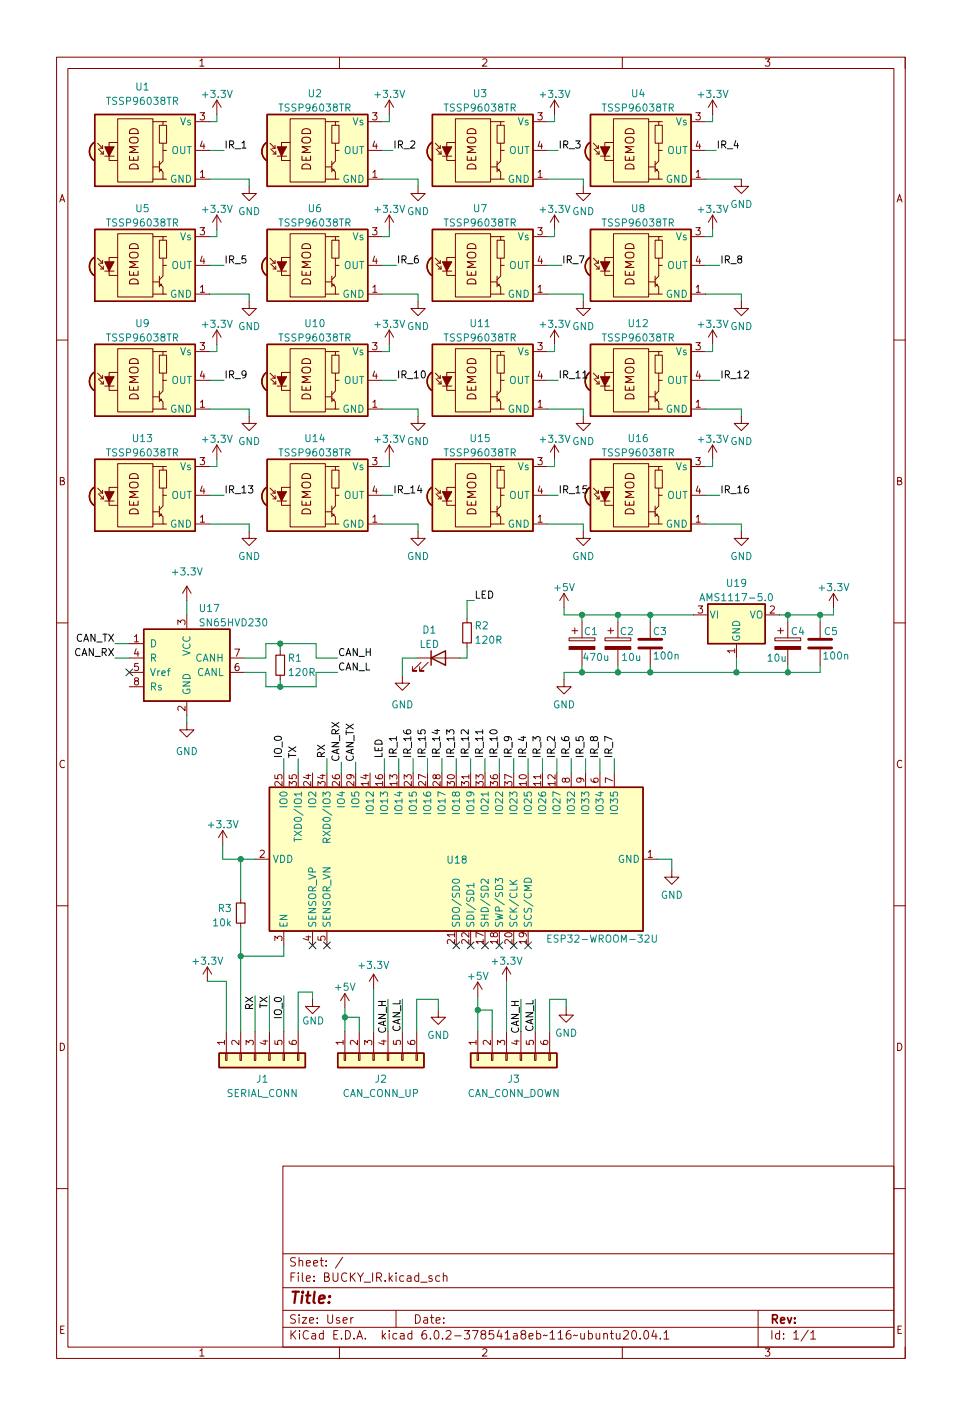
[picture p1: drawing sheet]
<svg xmlns="http://www.w3.org/2000/svg" width="170mm" height="250mm" viewBox="0 0 170 250" stroke-linecap="round" stroke-linejoin="round" font-family="sans-serif">
<g fill="none" stroke="#840000" stroke-width=".18">
<path d="M10 10.1h150v230h-150zM12 12.1h146v226h-146zM38.3 17.7v2.5M38.3 17.7l-.7 1.3M38.3 17.7l.8 1.3M60 10.1v2M68.8 17.7v2.5M68.8 17.7l-.8 1.3M68.8 17.7l.8 1.3M98 17.7l-.7 1.3M98 17.7v2.5M98 17.7l.8 1.3"/>
<path d="M110 10.1v2M126 17.7l-.8 1.3M126 17.7v2.5M126 17.7l.7 1.3M160 10.1v2M17.2 25.3l.9 .9M17.4 26.3l.9 .9M17.6 26.2h.5M17.8 27.2h.5M18.1 25.7v.5M18.3 26.7v.5M18.5 27.6h1.7"/>
<path d="M20.8 21h6.2v11.2h-6.2zM20.8 25.2h-1.5v3.2h1.5M27 31.7h1.8M27 21.5h1.8M27 29.5h1.2M28.2 22.1h1.2v3.2h-1.2zM28.2 29.8l.6 .6v1.3h.6M28.2 28.5v1.9M28.6 29.9v.2h-.3M28.8 25.3v1.3M29.4 21.5h-.6v.6M29.4 26.6h-.6v1.9l-.6 .6"/>
<path d="M34.5 31.7h2.6M34.5 21.5h2.6M34.5 26.6h2.6M38.3 38v2.6M38.3 38l-.7 1.3M38.3 38l.8 1.3M44 32.9v1.3h1.3l-1.3 1.3-1.2-1.3h1.2M47.7 25.3l.9 .9M47.9 26.3l.8 .9M48.1 26.2h.5M48.2 27.2h.5M48.6 25.7v.5"/>
<path d="M48.7 26.7v.5M49 27.6h1.6M51.3 21h6.2v11.2h-6.2zM51.3 25.2h-1.5v3.2h1.5M57.5 31.7h1.8M57.5 21.5h1.8M57.5 29.5h1.1M58.6 22.1h1.3v3.2h-1.3zM58.6 29.8l.7 .6v1.3h.6M58.6 28.5v1.9M59 29.9v.2h-.2M59.3 25.3v1.3"/>
<path d="M59.9 21.5h-.6v.6M59.9 26.6h-.6v1.9l-.7 .6M65 31.7h2.5M65 21.5h2.5M65 26.6h2.5M68.8 38v2.6M68.8 38l-.8 1.3M68.8 38l.8 1.3M73.9 32.9v1.3h1.3l-1.3 1.3-1.3-1.3h1.3M76.9 25.3l.9 .9M77.1 26.3l.9 .9M77.3 26.2h.5"/>
<path d="M77.4 27.2h.6M77.8 25.7v.5M78 26.7v.5M78.2 27.6h1.7M80.5 21h6.2v11.2h-6.2zM80.5 25.2h-1.5v3.2h1.5M86.7 31.7h1.8M86.7 21.5h1.8M86.7 29.5h1.2M87.9 22.1h1.2v3.2h-1.2zM87.9 29.8l.6 .6v1.3h.6M87.9 28.5v1.9"/>
<path d="M88.2 29.9v.2h-.2M88.5 25.3v1.3M89.1 21.5h-.6v.6M89.1 26.6h-.6v1.9l-.6 .6M94.2 31.7h2.5M94.2 21.5h2.5M94.2 26.6h2.5M98 38v2.6M98 38l-.7 1.3M98 38l.8 1.3M103.1 32.9v1.3h1.3l-1.3 1.3-1.3-1.3h1.3M104.9 25.3l.9 .9"/>
<path d="M105 26.3l.9 .9M105.3 26.2h.5M105.4 27.2h.5M105.8 25.7v.5M105.9 26.7v.5M106.1 27.6h1.7M108.4 21h6.3v11.2h-6.3zM108.4 25.2h-1.5v3.2h1.5M114.7 31.7h1.7M114.7 21.5h1.7M114.7 29.5h1.1M115.8 22.1h1.3v3.2h-1.3z"/>
<path d="M115.8 29.8l.6 .6v1.3h.7M115.8 28.5v1.9M116.2 29.9v.2h-.3M116.4 25.3v1.3M117.1 21.5h-.7v.6M117.1 26.6h-.7v1.9l-.6 .6M122.1 31.7h2.6M122.1 21.5h2.6M122.1 26.6h2.6M126 38v2.6M126 38l-.8 1.3M126 38l.7 1.3"/>
<path d="M131 31.7v1.2h1.3l-1.3 1.3-1.2-1.3h1.2M17.2 45.6l.9 .9M17.4 46.7l.9 .8M17.6 46.5h.5M17.8 47.5h.5M18.1 46v.5M18.3 47v.5M18.5 47.9h1.7M20.8 41.3h6.2v11.2h-6.2zM20.8 45.5h-1.5v3.2h1.5M27 52h1.8M27 41.8h1.8"/>
<path d="M27 49.8h1.2M28.2 42.5h1.2v3.1h-1.2zM28.2 50.1l.6 .6v1.3h.6M28.2 48.8v1.9M28.6 50.2v.3h-.3M28.8 45.6v1.3M29.4 41.8h-.6v.7M29.4 46.9h-.6v1.9l-.6 .6M34.5 52h2.6M34.5 41.8h2.6M34.5 46.9h2.6M38.3 58.3l-.7 1.3"/>
<path d="M38.3 58.3v2.6M38.3 58.3l.8 1.3M44 53.3v1.2h1.3l-1.3 1.3-1.2-1.3h1.2M47.7 45.6l.9 .9M47.9 46.7l.8 .8M48.1 46.5h.5M48.2 47.5h.5M48.6 46v.5M48.7 47v.5M49 47.9h1.6M51.3 41.3h6.2v11.2h-6.2zM51.3 45.5h-1.5v3.2h1.5"/>
<path d="M57.5 52h1.8M57.5 41.8h1.8M57.5 49.8h1.1M58.6 42.5h1.3v3.1h-1.3zM58.6 50.1l.7 .6v1.3h.6M58.6 48.8v1.9M59 50.2v.3h-.2M59.3 45.6v1.3M59.9 41.8h-.6v.7M59.9 46.9h-.6v1.9l-.7 .6M65 52h2.5M65 41.8h2.5"/>
<path d="M65 46.9h2.5M68.8 58.3v2.6M68.8 58.3l-.8 1.3M68.8 58.3l.8 1.3M73.9 53.3v1.2h1.3l-1.3 1.3-1.3-1.3h1.3M76.9 45.6l.9 .9M77.1 46.7l.9 .8M77.3 46.5h.5M77.4 47.5h.6M77.8 46v.5M78 47v.5M78.2 47.9h1.7"/>
<path d="M80.5 41.3h6.2v11.2h-6.2zM80.5 45.5h-1.5v3.2h1.5M86.7 52h1.8M86.7 41.8h1.8M86.7 49.8h1.2M87.9 42.5h1.2v3.1h-1.2zM87.9 50.1l.6 .6v1.3h.6M87.9 48.8v1.9M88.2 50.2v.3h-.2M88.5 45.6v1.3M89.1 41.8h-.6v.7M89.1 46.9h-.6v1.9l-.6 .6"/>
<path d="M94.2 52h2.5M94.2 41.8h2.5M94.2 46.9h2.5M98 58.3v2.6M98 58.3l-.7 1.3M98 58.3l.8 1.3M103.1 53.3v1.2h1.3l-1.3 1.3-1.3-1.3h1.3M104.9 45.6l.9 .9M105 46.7l.9 .8M105.3 46.5h.5M105.4 47.5h.5M105.8 46v.5"/>
<path d="M105.9 47v.5M106.1 47.9h1.7M108.4 41.3h6.3v11.2h-6.3zM108.4 45.5h-1.5v3.2h1.5M114.7 52h1.7M114.7 41.8h1.7M114.7 49.8h1.1M115.8 42.5h1.3v3.1h-1.3zM115.8 50.1l.6 .6v1.3h.7M115.8 48.8v1.9M116.2 50.2v.3h-.3M116.4 45.6v1.3"/>
<path d="M117.1 41.8h-.7v.7M117.1 46.9h-.7v1.9l-.6 .6M122.1 52h2.6M122.1 41.8h2.6M122.1 46.9h2.6M126 58.3v2.6M126 58.3l-.8 1.3M126 58.3l.7 1.3M131 53.3v1.2h1.3l-1.3 1.3-1.2-1.3h1.2M10 60.1h2M17.2 66l.9 .8M17.4 67l.9 .9"/>
<path d="M17.6 66.8h.5M17.8 67.9h.5M18.1 66.3v.5M18.3 67.4v.5M18.5 68.2h1.7M20.8 61.6h6.2v11.2h-6.2zM20.8 65.8h-1.5v3.2h1.5M27 72.3h1.8M27 62.1h1.8M27 70.1h1.2M28.2 62.8h1.2v3.2h-1.2zM28.2 70.4l.6 .6v1.3h.6"/>
<path d="M28.2 69.1v1.9M28.6 70.5v.3h-.3M28.8 66v1.2M29.4 62.1h-.6v.7M29.4 67.2h-.6v1.9l-.6 .7M34.5 72.3h2.6M34.5 62.1h2.6M34.5 67.2h2.6M38.3 78.7v2.5M38.3 78.7l-.7 1.2M38.3 78.7l.8 1.2M44 73.6v1.2h1.3l-1.3 1.3-1.2-1.3h1.2"/>
<path d="M47.7 66l.9 .8M47.9 67l.8 .9M48.1 66.8h.5M48.2 67.9h.5M48.6 66.3v.5M48.7 67.4v.5M49 68.2h1.6M51.3 61.6h6.2v11.2h-6.2zM51.3 65.8h-1.5v3.2h1.5M57.5 72.3h1.8M57.5 62.1h1.8M57.5 70.1h1.1"/>
<path d="M58.6 62.8h1.3v3.2h-1.3zM58.6 70.4l.7 .6v1.3h.6M58.6 69.1v1.9M59 70.5v.3h-.2M59.3 66v1.2M59.9 62.1h-.6v.7M59.9 67.2h-.6v1.9l-.7 .7M65 72.3h2.5M65 62.1h2.5M65 67.2h2.5M68.8 78.7l-.8 1.2M68.8 78.7v2.5"/>
<path d="M68.8 78.7l.8 1.2M73.9 73.6v1.2h1.3l-1.3 1.3-1.3-1.3h1.3M76.9 66l.9 .8M77.1 67l.9 .9M77.3 66.8h.5M77.4 67.9h.6M77.8 66.3v.5M78 67.4v.5M78.2 68.2h1.7M80.5 61.6h6.2v11.2h-6.2zM80.5 65.8h-1.5v3.2h1.5M86.7 72.3h1.8"/>
<path d="M86.7 62.1h1.8M86.7 70.1h1.2M87.9 62.8h1.2v3.2h-1.2zM87.9 70.4l.6 .6v1.3h.6M87.9 69.1v1.9M88.2 70.5v.3h-.2M88.5 66v1.2M89.1 62.1h-.6v.7M89.1 67.2h-.6v1.9l-.6 .7M94.2 72.3h2.5M94.2 62.1h2.5M94.2 67.2h2.5"/>
<path d="M98 78.7v2.5M98 78.7l-.7 1.2M98 78.7l.8 1.2M103.1 73.6v1.2h1.3l-1.3 1.3-1.3-1.3h1.3M104.9 66l.9 .8M105 67l.9 .9M105.3 66.8h.5M105.4 67.9h.5M105.8 66.3v.5M105.9 67.4v.5M106.1 68.2h1.7M108.4 61.6h6.3v11.2h-6.3z"/>
<path d="M108.4 65.8h-1.5v3.2h1.5M114.7 72.3h1.7M114.7 62.1h1.7M114.7 70.1h1.1M115.8 62.8h1.3v3.2h-1.3zM115.8 70.4l.6 .6v1.3h.7M115.8 69.1v1.9M116.2 70.5v.3h-.3M116.4 66v1.2M117.1 62.1h-.7v.7M117.1 67.2h-.7v1.9l-.6 .7M122.1 72.3h2.6"/>
<path d="M122.1 62.1h2.6M122.1 67.2h2.6M126 78.7v2.5M126 78.7l-.8 1.2M126 78.7l.7 1.2M131 73.6v1.2h1.3l-1.3 1.3-1.2-1.3h1.2M158 60.1h2M17.2 86.3l.9 .9M17.4 87.3l.9 .9M17.6 87.2h.5M17.8 88.2h.5M18.1 86.7v.5"/>
<path d="M18.3 87.7v.5M18.5 88.6h1.7M20.8 82h6.2v11.1h-6.2zM20.8 86.1h-1.5v3.2h1.5M27 92.6h1.8M27 82.5h1.8M27 90.5h1.2M28.2 83.1h1.2v3.2h-1.2zM28.2 90.7l.6 .7v1.2h.6M28.2 89.5v1.9M28.6 90.8v.3h-.3M28.8 86.3v1.2"/>
<path d="M29.4 82.5h-.6v.6M29.4 87.5h-.6v2l-.6 .6M34.5 92.6h2.6M34.5 82.5h2.6M34.5 87.5h2.6M44 93.9v1.3h1.3l-1.3 1.2-1.2-1.2h1.2M47.7 86.3l.9 .9M47.9 87.3l.8 .9M48.1 87.2h.5M48.2 88.2h.5M48.6 86.7v.5M48.7 87.7v.5"/>
<path d="M49 88.6h1.6M51.3 82h6.2v11.1h-6.2zM51.3 86.1h-1.5v3.2h1.5M57.5 92.6h1.8M57.5 82.5h1.8M57.5 90.5h1.1M58.6 83.1h1.3v3.2h-1.3zM58.6 90.7l.7 .7v1.2h.6M58.6 89.5v1.9M59 90.8v.3h-.2M59.3 86.3v1.2M59.9 82.5h-.6v.6"/>
<path d="M59.9 87.5h-.6v2l-.7 .6M65 92.6h2.5M65 82.5h2.5M65 87.5h2.5M73.9 93.9v1.3h1.3l-1.3 1.2-1.3-1.2h1.3M76.9 86.3l.9 .9M77.1 87.3l.9 .9M77.3 87.2h.5M77.4 88.2h.6M77.8 86.7v.5M78 87.7v.5M78.2 88.6h1.7"/>
<path d="M80.5 82h6.2v11.1h-6.2zM80.5 86.1h-1.5v3.2h1.5M86.7 92.6h1.8M86.7 82.5h1.8M86.7 90.5h1.2M87.9 83.1h1.2v3.2h-1.2zM87.9 90.7l.6 .7v1.2h.6M87.9 89.5v1.9M88.2 90.8v.3h-.2M88.5 86.3v1.2M89.1 82.5h-.6v.6M89.1 87.5h-.6v2l-.6 .6"/>
<path d="M94.2 92.6h2.5M94.2 82.5h2.5M94.2 87.5h2.5M103.1 93.9v1.3h1.3l-1.3 1.2-1.3-1.2h1.3M104.9 86.3l.9 .9M105 87.3l.9 .9M105.3 87.2h.5M105.4 88.2h.5M105.8 86.7v.5M105.9 87.7v.5M106.1 88.6h1.7M108.4 82h6.3v11.1h-6.3z"/>
<path d="M108.4 86.1h-1.5v3.2h1.5M114.7 92.6h1.7M114.7 82.5h1.7M114.7 90.5h1.1M115.8 83.1h1.3v3.2h-1.3zM115.8 90.7l.6 .7v1.2h.7M115.8 89.5v1.9M116.2 90.8v.3h-.3M116.4 86.3v1.2M117.1 82.5h-.7v.6M117.1 87.5h-.7v2l-.6 .6M122.1 92.6h2.6"/>
<path d="M122.1 82.5h2.6M122.1 87.5h2.6M131 93.9v1.3h1.3l-1.3 1.2-1.2-1.2h1.2M10 110.1h2M22.9 116.3h2.5M22.9 113.8h2.5M22.9 118.9h2.5M33 103.6l-.7 1.3M33 103.6v2.6M33 108.7v2.5M33 103.6l.8 1.3M40.6 116.3h2.6"/>
<path d="M40.6 118.9h2.6M49.5 115v.8M49.5 119.4v.7M71.1 119.5v1.3h1.3l-1.3 1.2-1.3-1.2h1.3M73.7 116.3h7.6M74.4 117.1l-1.5 1.5h.8h-.8v-.8M75.7 117.1l-1.5 1.5h.7h-.7v-.8M82.5 109.3v.8M82.5 113.6v.8M99.7 104.9l-.8 1.3M99.7 104.9v2.5M99.7 104.9l.8 1.3"/>
<path d="M100.6 112.8h4.6v.5h-4.6zM101.1 111.5h1M101.6 111v1M102.9 110v2.8M102.9 114.8v2.8M106.9 112.8h4.6v.5h-4.6zM107.4 111.5h1.1M107.9 111v1M109.2 110v2.8M109.2 114.8v2.8M114.9 110v2.8M114.9 114.8v2.8"/>
<path d="M122.6 108.7h2.5M130.2 113.8v2.5M135.3 108.7h2.5M137 112.8h4.5v.5h-4.5zM137.5 111.5h1M138 111v1M139.2 110v2.8M139.2 114.8v2.8M145 110v2.8M145 114.8v2.8M147.3 104.9l-.7 1.3M147.3 104.9v2.5"/>
<path d="M147.3 104.9l.8 1.3M158 110.1h2M22.9 121.4h2.5M33 127.7v1.3h1.3l-1.3 1.3-1.3-1.3h1.3M33 123.9v2.6M83.2 136.6v2.6M95.9 136.6v2.6M99.7 120.1v1.3h1.3l-1.3 1.3-1.3-1.3h1.3M101 136.6v2.6M103.5 136.6v2.6M106 136.6v2.6M108.6 136.6v2.6"/>
<path d="M39.4 146.8l-.8 1.3M39.4 146.8v2.5M39.4 146.8l.7 1.3M42.5 158.9v.7M45.1 151.9h2.5M113.7 151.9h2.5M118.7 153.8v1.2h1.3l-1.3 1.3-1.2-1.3h1.2M10 160.1h2M36.7 170.9l-.8 1.3M36.7 170.9v2.6M36.7 170.9l.7 1.3M42.5 163.2v.7"/>
<path d="M50.2 164.6v2.5M55.2 176.6v1.3h1.3l-1.3 1.3-1.2-1.3h1.2M55.2 164.6v2.5M57.8 164.6v2.5M61 175.6v2.6M61 175.6l-.8 1.3M61 175.6l.7 1.3M66 172.2v2.5M66 172.2l-.7 1.3M66 172.2l.8 1.3M77.5 178.5v1.3h1.2l-1.2 1.3-1.3-1.3h1.3M80.6 164.6v2.5"/>
<path d="M84.5 173.6l-.8 1.3M84.5 173.6v2.5M84.5 173.6l.7 1.3M89.5 170.9v2.6M89.5 170.9l-.7 1.3M89.5 170.9l.8 1.3M100.1 178.2v1.2h1.2l-1.2 1.3-1.3-1.3h1.3M158 160.1h2M39.9 186.2h.2v1.2h-.2zM40 182.4v3.8M42.4 186.2h.3v1.2h-.3zM42.5 182.4v3.8"/>
<path d="M45 186.2h.2v1.2h-.2zM45.1 182.4v3.8M47.5 186.2h.3v1.2h-.3zM47.6 182.4v3.8M50 186.2h.3v1.2h-.3zM50.2 182.4v3.8M52.6 186.2h.2v1.2h-.2zM52.7 182.4v3.8M60.8 186.2h.3v1.2h-.3zM61 182.4v3.8M63.4 186.2h.2v1.2h-.2zM63.5 182.4v3.8"/>
<path d="M65.9 186.2h.3v1.2h-.3zM66 182.4v3.8M68.5 186.2h.2v1.2h-.2zM68.6 182.4v3.8M71 186.2h.2v1.2h-.2zM71.1 182.4v3.8M73.5 186.2h.3v1.2h-.3zM73.7 182.4v3.8M84.3 186.2h.3v1.2h-.3zM84.5 182.4v3.8M86.9 186.2h.2v1.2h-.2zM87 182.4v3.8"/>
<path d="M89.4 186.2h.3v1.2h-.3zM89.5 182.4v3.8M91.9 186.2h.3v1.2h-.3zM92.1 182.4v3.8M94.5 186.2h.2v1.2h-.2zM94.6 182.4v3.8M97 186.2h.3v1.2h-.3zM97.2 182.4v3.8M10 210.1h2M50 206.1h108v32h-108zM158 210.1h2M50 234.6h108"/>
<path d="M50 231.6h108M50 227.6h108M50 221.6h108M60 238.1v2M60.6 222.2l-1.3 2M62 232.9v1M62.4 232.9l-.3 .1-.1 .2M70 231.6v3M77.7 225.6l-.4-.1-.3 .3v.4l.1 .2h.6M78.4 225.6l.2-.1 .3 .1 .1 .9M78.4 225v1.5M106.7 235.8l.2-.1 .4 .1 .1 .9"/>
<path d="M106.7 235.7v1M107.9 235.7h.5M108.1 235.2v1.3l.3 .2M108.9 235.7l.1 .9 .4 .1 .2-.1M109.6 235.7v1M110 238.1v2M110.2 235.3l.6-.1 .2 .1 .1 .3-1 1.1h1M111.8 235.3l.2-.1a.81 .81 0 0 1 .6 .6 .81 .81 0 0 1-.3 .8l-.2 .1a.81 .81 0 0 1-.3-1.4zM113.1 236.6v.1M114 235.3l.1-.1a.81 .81 0 0 1 .6 .6 .81 .81 0 0 1-.3 .8l-.1 .1a.81 .81 0 0 1-.6-.6 .81 .81 0 0 1 .3-.8zM115.6 235.1l-.4 1.1h.9M115.9 235.7v1"/>
<path d="M116.7 236.6v.1M117.4 235.6l.4-.4v1.5M117.4 236.7h.8M134 231.6v6.5M142.9 235.1l-1.3 2M143.3 235.6l.4-.4v1.5M143.3 236.7h.8M160 238.1v2"/>
</g>
<g fill="#ffffc2" stroke="#ffffc2" stroke-width=".18">
<path d="M83.2 186.2h15.2v2.5h-15.2z"/>
<path d="M16.4 66.1l.2-.3 1.2 1.6-1.2 1.6a1.97 1.97 0 0 1-.2-2.9z"/>
<path d="M16.7 60.9h17.8v12.7h-17.8z"/>
<path d="M59.7 186.2h15.2v2.5h-15.2z"/>
<path d="M16.4 25.4l.2-.2 1.2 1.6-1.2 1.6a1.97 1.97 0 0 1-.2-3z"/>
<path d="M16.7 20.2h17.8v12.7h-17.8z"/>
<path d="M46.8 66.1l.3-.3 1.2 1.6-1.2 1.6a1.97 1.97 0 0 1-.3-2.9z"/>
<path d="M47.2 60.9h17.8v12.7h-17.8z"/>
<path d="M46.8 45.7l.3-.2 1.2 1.6-1.2 1.6a1.97 1.97 0 0 1-.3-3z"/>
<path d="M47.2 40.6h17.8v12.7h-17.8z"/>
<path d="M46.8 25.4l.3-.2 1.2 1.6-1.2 1.6a1.97 1.97 0 0 1-.3-3z"/>
<path d="M47.2 20.2h17.8v12.7h-17.8z"/>
<path d="M46.8 86.4l.3-.3 1.2 1.6-1.2 1.6a1.97 1.97 0 0 1-.3-2.9z"/>
<path d="M47.2 81.2h17.8v12.7h-17.8z"/>
<path d="M104 45.7l.2-.2 1.2 1.6-1.2 1.6a1.97 1.97 0 0 1-.2-3z"/>
<path d="M104.4 40.6h17.7v12.7h-17.7z"/>
<path d="M104 66.1l.2-.3 1.2 1.6-1.2 1.6a1.97 1.97 0 0 1-.2-2.9z"/>
<path d="M104.4 60.9h17.7v12.7h-17.7z"/>
<path d="M104 86.4l.2-.3 1.2 1.6-1.2 1.6a1.97 1.97 0 0 1-.2-2.9z"/>
<path d="M104.4 81.2h17.7v12.7h-17.7z"/>
<path d="M76 86.4l.3-.3 1.2 1.6-1.2 1.6a1.97 1.97 0 0 1-.3-2.9z"/>
<path d="M76.4 81.2h17.8v12.7h-17.8z"/>
<path d="M104 25.4l.2-.2 1.2 1.6-1.2 1.6a1.97 1.97 0 0 1-.2-3z"/>
<path d="M104.4 20.2h17.7v12.7h-17.7z"/>
<path d="M16.4 86.4l.2-.3 1.2 1.6-1.2 1.6a1.97 1.97 0 0 1-.2-2.9z"/>
<path d="M16.7 81.2h17.8v12.7h-17.8z"/>
<path d="M125.1 106.8h10.2v7h-10.2z"/>
<path d="M16.4 45.7l.2-.2 1.2 1.6-1.2 1.6a1.97 1.97 0 0 1-.2-3z"/>
<path d="M16.7 40.6h17.8v12.7h-17.8z"/>
<path d="M76 25.4l.3-.2 1.2 1.6-1.2 1.6a1.97 1.97 0 0 1-.3-3z"/>
<path d="M76.4 20.2h17.8v12.7h-17.8z"/>
<path d="M47.6 139.2h66.1v25.4h-66.1z"/>
<path d="M76 66.1l.3-.3 1.2 1.6-1.2 1.6a1.97 1.97 0 0 1-.3-2.9z"/>
<path d="M76.4 60.9h17.8v12.7h-17.8z"/>
<path d="M76 45.7l.3-.2 1.2 1.6-1.2 1.6a1.97 1.97 0 0 1-.3-3z"/>
<path d="M76.4 40.6h17.8v12.7h-17.8z"/>
<path d="M25.4 111.2h15.2v12.7h-15.2z"/>
<path d="M38.7 186.2h15.3v2.5h-15.3z"/>
</g>
<g fill="none" stroke="#840000" stroke-width=".25">
<path d="M16.6 25.2a1.97 1.97 0 0 0 0 3.2M16.7 20.2h17.8v12.7h-17.8zM47.1 25.2a1.97 1.97 0 0 0 0 3.2M47.2 20.2h17.8v12.7h-17.8zM76.3 25.2a1.97 1.97 0 0 0 0 3.2M76.4 20.2h17.8v12.7h-17.8zM104.2 25.2a1.97 1.97 0 0 0 0 3.2M104.4 20.2h17.7v12.7h-17.7zM16.6 45.5a1.97 1.97 0 0 0 0 3.2M16.7 40.6h17.8v12.7h-17.8zM47.1 45.5a1.97 1.97 0 0 0 0 3.2M47.2 40.6h17.8v12.7h-17.8z"/>
<path d="M76.3 45.5a1.97 1.97 0 0 0 0 3.2M76.4 40.6h17.8v12.7h-17.8zM104.2 45.5a1.97 1.97 0 0 0 0 3.2M104.4 40.6h17.7v12.7h-17.7zM16.6 65.8a1.97 1.97 0 0 0 0 3.2M16.7 60.9h17.8v12.7h-17.8zM47.1 65.8a1.97 1.97 0 0 0 0 3.2M47.2 60.9h17.8v12.7h-17.8zM76.3 65.8a1.97 1.97 0 0 0 0 3.2M76.4 60.9h17.8v12.7h-17.8zM104.2 65.8a1.97 1.97 0 0 0 0 3.2M104.4 60.9h17.7v12.7h-17.7z"/>
<path d="M16.6 86.1a1.97 1.97 0 0 0 0 3.2M16.7 81.2h17.8v12.7h-17.8zM47.1 86.1a1.97 1.97 0 0 0 0 3.2M47.2 81.2h17.8v12.7h-17.8zM76.3 86.1a1.97 1.97 0 0 0 0 3.2M76.4 81.2h17.8v12.7h-17.8zM104.2 86.1a1.97 1.97 0 0 0 0 3.2M104.4 81.2h17.7v12.7h-17.7zM25.4 111.2h15.2v12.7h-15.2zM76.2 116.3l2.5-1.3v2.6zM76.2 115v2.6M125.1 106.8h10.2v7h-10.2z"/>
<path d="M47.6 139.2h66.1v25.4h-66.1zM38.7 186.2h15.3v2.5h-15.3zM59.7 186.2h15.2v2.5h-15.2zM83.2 186.2h15.2v2.5h-15.2z"/>
</g>
<g fill="#840000" stroke="#840000" stroke-width=".18">
<path d="M18.5 66.6h1.7l-.9 1.6z"/>
<path d="M18.5 26h1.7l-.9 1.6z"/>
<path d="M49 66.6h1.6l-.8 1.6z"/>
<path d="M49 46.3h1.6l-.8 1.6z"/>
<path d="M49 26h1.6l-.8 1.6z"/>
<path d="M49 86.9h1.6l-.8 1.7z"/>
<path d="M106.1 46.3h1.7l-.9 1.6z"/>
<path d="M106.1 66.6h1.7l-.9 1.6z"/>
<path d="M106.1 86.9h1.7l-.9 1.7z"/>
<path d="M78.2 86.9h1.7l-.9 1.7z"/>
<path d="M106.1 26h1.7l-.9 1.6z"/>
<path d="M18.5 86.9h1.7l-.9 1.7z"/>
<path d="M137 114.3h4.5v.5h-4.5z"/>
<path d="M18.5 46.3h1.7l-.9 1.6z"/>
<path d="M78.2 26h1.7l-.9 1.6z"/>
<path d="M106.9 114.3h4.6v.5h-4.6z"/>
<path d="M78.2 66.6h1.7l-.9 1.6z"/>
<path d="M78.2 46.3h1.7l-.9 1.6z"/>
<path d="M100.6 114.3h4.6v.5h-4.6z"/>
</g>
<path d="M48.8 115.8h1.5v3.6h-1.5zM81.8 110.1h1.5v3.5h-1.5zM41.8 159.6h1.5v3.6h-1.5z" fill="none" stroke="#840000" stroke-width=".2"/>
<path d="M112.9 114.5h4.1M112.9 113h4.1M142.9 114.5h4.1M142.9 113h4.1" fill="none" stroke="#840000" stroke-width=".51"/>
<g fill="none" stroke="#008484" stroke-width=".18">
<path d="M123.7 106.2l.4-1.3 .5 1.3M123.8 105.8h.6M135.9 105l.2-.1a.68 .68 0 0 1 .4 .7 .68 .68 0 0 1-.4 .6l-.2-.1-.1-.4zM52 148v.8M52 148.4h1.3M57.8 148.9l-.1-.6-.2-.1h-.3l-.1 .7h1.3M58.4 148.2l-.6 .4M80.1 155.5a.69 .69 0 0 1 1.1 .3 .72 .72 0 0 1-1.3-.1zM83.8 156.5h-1.3l.4 .4M83.8 156.1v.8M86.3 155.4v.8l-.9-.8-.4 .2 .2 .5M87.6 156.1v-.8l.5 .4 .1-.4h.5l.1 .2-.1 .6"/>
<path d="M90.1 155.6l.7 .7M91.4 155.6l-.7 .5M92.7 155.5a.68 .68 0 0 1 .8-.2 .68 .68 0 0 1 .4 .6h-1.3zM96.8 165.9h.5M97.4 165.3h-.6v1.2h.6M115.3 165.3v1l.2 .2h.4l.1-.2v-1"/>
</g>
<path d="M103 66.8h.7M85.3 129v.7" fill="none" stroke="#000" stroke-width=".18"/>
<g fill="none" stroke="#008400" stroke-width=".18">
<path d="M37.1 31.7h6.9v1.2M37.1 26.6h2.5M38.3 20.2v1.3h-1.2M67.5 26.6h1.9M67.5 31.7h6.4v1.2M68.8 20.2v1.3h-1.3M96.7 26.6h2M96.7 31.7h6.4v1.2M98 20.2v1.3h-1.3M124.7 26.6h1.9M124.7 31.7h6.3M126 20.2v1.3h-1.3"/>
<path d="M37.1 52h6.9v1.3M37.1 46.9h2.5M38.3 40.6v1.2h-1.2M67.5 52h6.4v1.3M67.5 46.9h2.6M68.8 40.6v1.2h-1.3M96.7 52h6.4v1.3M96.7 46.9h2.6M98 40.6v1.2h-1.3M124.7 52h6.3v1.3M124.7 46.9h2.5M126 40.6v1.2h-1.3"/>
<path d="M37.1 72.3h6.9v1.3M37.1 67.2h2.5M38.3 60.9v1.2h-1.2M67.5 72.3h6.4v1.3M67.5 67.2h2.6M68.8 60.9v1.2h-1.3M96.7 72.3h6.4v1.3M96.7 67.2h2M98 60.9v1.2h-1.3M124.7 72.3h6.3v1.3M124.7 67.2h2.5M126 60.9v1.2h-1.3"/>
<path d="M37.1 87.5h2.5M37.1 92.6h6.9v1.3M38.3 81.2v1.3h-1.2M67.5 87.5h1.9M67.5 92.6h6.4v1.3M68.8 81.2v1.3h-1.3M96.7 87.5h2M96.7 92.6h6.4v1.3M98 81.2v1.3h-1.3M124.7 87.5h2.5M124.7 92.6h6.3v1.3M126 81.2v1.3h-1.3"/>
<path d="M20.3 113.8h2.6M20.3 116.3h2.6M33 106.2v2.5M43.2 116.3h3.8v-2.5h8.9v2.5h3.8M43.2 118.9h3.8v2.5h8.9v-2.5h3.8M49.5 113.8v1.2M73.7 116.3h-2.6v3.2M82.5 114.4v1.9h-1.2M83.8 106.2h-1.3v3.1M99.7 107.4v1.3h22.9M102.9 108.7v1.3M102.9 117.6v1.3"/>
<path d="M109.2 108.7v1.3M109.2 117.6v1.3M114.9 108.7v1.3M114.9 117.6v1.3M130.2 116.3v2.6M139.2 108.7v1.3M139.2 117.6v1.3M145 117.6v1.3h-45.3v1.2M145 108.7v1.3M147.3 107.4v1.3h-9.5M33 126.5v1.2M49.5 120.1v1.3"/>
<path d="M50.2 134.1v2.5M52.7 134.1v2.5M57.8 134.1v2.5M60.3 134.7v1.9M62.9 134.7v1.9M67.9 134.1v2.5M70.5 134.1v2.5M73 134.1v2.5M75.6 134.1v2.5M78.1 134.1v2.5M80.6 134.1v2.5M83.2 134.1v2.5"/>
<path d="M85.7 134.1v2.5M88.3 134.1v2.5M90.8 134.1v2.5M93.3 134.1v2.5M95.9 134.1v2.5M98.4 134.1v2.5M101 134.1v2.5M103.5 134.1v2.5M106 134.1v2.5M108.6 134.1v2.5M39.4 149.3v2.6h5.7M42.5 151.9v7"/>
<path d="M116.2 151.9h2.5v1.9M36.7 173.5h3.3v8.9M42.5 163.9v18.5M45.1 176v6.4M47.6 176v6.4M50.2 167.1v1.9h-7.7M50.2 176v6.4M55.2 176.6v-1.2h-2.5v7M61 179.8h2.5v2.6M61 178.2v4.2M66 174.7v7.7M68.6 176.6v5.8"/>
<path d="M71.1 176.6v5.8M77.5 178.5v-1.9h-3.8v5.8M84.5 178.5h2.5v3.9M84.5 176.1v6.3M89.5 173.5v8.9M92.1 176.6v5.8M94.6 176.6v5.8M100.1 178.2v-1.6h-2.9v5.8"/>
</g>
<g fill="none" stroke="#000084" stroke-width=".18">
<path d="M22.3 118.2l1.2 1.3M23.5 118.2l-1.2 1.3M54.6 166.5l1.3 1.2M55.9 166.5l-1.3 1.2M57.2 166.5l1.2 1.2M58.4 166.5l-1.2 1.2M80 166.5l1.3 1.2M81.3 166.5l-1.3 1.2M82.6 166.5l1.2 1.2M83.8 166.5l-1.2 1.2M85.1 166.5l1.2 1.2M86.3 166.5l-1.2 1.2"/>
<path d="M87.7 166.5l1.2 1.2M88.9 166.5l-1.2 1.2M90.2 166.5l1.2 1.2M91.4 166.5l-1.2 1.2M92.7 166.5l1.3 1.2M94 166.5l-1.3 1.2"/>
</g>
<g fill="#008400" stroke="#008400" stroke-width=".18">
<circle cx="145" cy="108.7" r=".46"/>
<circle cx="139.2" cy="118.9" r=".46"/>
<circle cx="130.2" cy="118.9" r=".46"/>
<circle cx="139.2" cy="108.7" r=".46"/>
<circle cx="84.5" cy="178.5" r=".46"/>
<circle cx="61" cy="179.8" r=".46"/>
<circle cx="49.5" cy="113.8" r=".46"/>
<circle cx="102.9" cy="108.7" r=".46"/>
<circle cx="102.9" cy="118.9" r=".46"/>
<circle cx="109.2" cy="118.9" r=".46"/>
<circle cx="114.9" cy="118.9" r=".46"/>
<circle cx="109.2" cy="108.7" r=".46"/>
<circle cx="114.9" cy="108.7" r=".46"/>
<circle cx="42.5" cy="169" r=".46"/>
<circle cx="42.5" cy="151.9" r=".46"/>
<circle cx="49.5" cy="121.4" r=".46"/>
</g>
<text font-size="2.8" fill="#840000" x="51" y="230.4">Title:</text>
<g font-size="2.1" fill="#840000">
<text x="24.5" y="30.3" transform="rotate(-90 24.5 30.3)">DEMOD</text>
<text x="55" y="30.3" transform="rotate(-90 55 30.3)">DEMOD</text>
<text x="84.2" y="30.3" transform="rotate(-90 84.2 30.3)">DEMOD</text>
<text x="112.1" y="30.3" transform="rotate(-90 112.1 30.3)">DEMOD</text>
<text x="24.5" y="50.6" transform="rotate(-90 24.5 50.6)">DEMOD</text>
<text x="55" y="50.6" transform="rotate(-90 55 50.6)">DEMOD</text>
<text x="84.2" y="50.6" transform="rotate(-90 84.2 50.6)">DEMOD</text>
<text x="112.1" y="50.6" transform="rotate(-90 112.1 50.6)">DEMOD</text>
<text x="24.5" y="70.9" transform="rotate(-90 24.5 70.9)">DEMOD</text>
<text x="55" y="70.9" transform="rotate(-90 55 70.9)">DEMOD</text>
<text x="84.2" y="70.9" transform="rotate(-90 84.2 70.9)">DEMOD</text>
<text x="112.1" y="70.9" transform="rotate(-90 112.1 70.9)">DEMOD</text>
<text x="24.5" y="91.2" transform="rotate(-90 24.5 91.2)">DEMOD</text>
<text x="55" y="91.2" transform="rotate(-90 55 91.2)">DEMOD</text>
<text x="84.2" y="91.2" transform="rotate(-90 84.2 91.2)">DEMOD</text>
<text x="112.1" y="91.2" transform="rotate(-90 112.1 91.2)">DEMOD</text>
<text x="51" y="226.6">File: BUCKY_IR.kicad_sch</text>
<text x="51" y="223.9">Sheet: /</text>
<text x="51" y="234">Size: User</text>
<text x="73" y="234">Date:</text>
<text x="136" y="234">Rev:</text>
<text x="51" y="236.8">KiCad E.D.A. kicad 6.0.2-378541a8eb~116~ubuntu20.04.1</text>
<text x="136" y="236.8">Id: 1/1</text>
</g>
<g font-size="1.8" fill="#840000">
<text x="35" y="11.8">1</text>
<text x="85" y="11.8">2</text>
<text x="135" y="11.8">3</text>
<text x="35.3" y="21.3">3</text>
<text x="65.8" y="21.3">3</text>
<text x="95" y="21.3">3</text>
<text x="122.9" y="21.3">3</text>
<text x="35.3" y="26.3">4</text>
<text x="65.8" y="26.3">4</text>
<text x="95" y="26.3">4</text>
<text x="122.9" y="26.3">4</text>
<text x="10.3" y="35.8">A</text>
<text x="35.3" y="31.4">1</text>
<text x="65.8" y="31.4">1</text>
<text x="95" y="31.4">1</text>
<text x="122.9" y="31.4">1</text>
<text x="158.3" y="35.8">A</text>
<text x="35.3" y="41.6">3</text>
<text x="65.8" y="41.6">3</text>
<text x="95" y="41.6">3</text>
<text x="122.9" y="41.6">3</text>
<text x="35.3" y="46.7">4</text>
<text x="65.8" y="46.7">4</text>
<text x="95" y="46.7">4</text>
<text x="122.9" y="46.7">4</text>
<text x="35.3" y="51.7">1</text>
<text x="65.8" y="51.7">1</text>
<text x="95" y="51.7">1</text>
<text x="122.9" y="51.7">1</text>
<text x="35.3" y="61.9">3</text>
<text x="65.8" y="61.9">3</text>
<text x="95" y="61.9">3</text>
<text x="122.9" y="61.9">3</text>
<text x="35.3" y="67">4</text>
<text x="65.8" y="67">4</text>
<text x="95" y="67">4</text>
<text x="122.9" y="67">4</text>
<text x="35.3" y="72.1">1</text>
<text x="65.8" y="72.1">1</text>
<text x="95" y="72.1">1</text>
<text x="122.9" y="72.1">1</text>
<text x="35.3" y="82.2">3</text>
<text x="65.8" y="82.2">3</text>
<text x="95" y="82.2">3</text>
<text x="122.9" y="82.2">3</text>
<text x="10.3" y="85.8">B</text>
<text x="35.3" y="87.3">4</text>
<text x="65.8" y="87.3">4</text>
<text x="95" y="87.3">4</text>
<text x="122.9" y="87.3">4</text>
<text x="158.3" y="85.8">B</text>
<text x="35.3" y="92.4">1</text>
<text x="65.8" y="92.4">1</text>
<text x="95" y="92.4">1</text>
<text x="122.9" y="92.4">1</text>
<text x="23.6" y="113.5">1</text>
<text x="32.8" y="110.5" transform="rotate(-90 32.8 110.5)">3</text>
<text x="123.3" y="108.4">3</text>
<text x="136" y="108.4">2</text>
<text x="23.6" y="116.1">4</text>
<text x="23.6" y="118.6">5</text>
<text x="41.4" y="118.6">6</text>
<text x="41.4" y="116.1">7</text>
<text x="129.9" y="115.5" transform="rotate(-90 129.9 115.5)">1</text>
<text x="23.6" y="121.1">8</text>
<text x="32.8" y="125.7" transform="rotate(-90 32.8 125.7)">2</text>
<text x="10.3" y="135.8">C</text>
<text x="158.3" y="135.8">C</text>
<text x="49.9" y="138.9" transform="rotate(-90 49.9 138.9)">25</text>
<text x="52.5" y="138.9" transform="rotate(-90 52.5 138.9)">35</text>
<text x="55" y="138.9" transform="rotate(-90 55 138.9)">24</text>
<text x="57.5" y="138.9" transform="rotate(-90 57.5 138.9)">34</text>
<text x="60.1" y="138.9" transform="rotate(-90 60.1 138.9)">26</text>
<text x="62.6" y="138.9" transform="rotate(-90 62.6 138.9)">29</text>
<text x="65.2" y="138.9" transform="rotate(-90 65.2 138.9)">14</text>
<text x="67.7" y="138.9" transform="rotate(-90 67.7 138.9)">16</text>
<text x="70.2" y="138.9" transform="rotate(-90 70.2 138.9)">13</text>
<text x="72.8" y="138.9" transform="rotate(-90 72.8 138.9)">23</text>
<text x="75.3" y="138.9" transform="rotate(-90 75.3 138.9)">27</text>
<text x="77.9" y="138.9" transform="rotate(-90 77.9 138.9)">28</text>
<text x="80.4" y="138.9" transform="rotate(-90 80.4 138.9)">30</text>
<text x="82.9" y="138.9" transform="rotate(-90 82.9 138.9)">31</text>
<text x="85.5" y="138.9" transform="rotate(-90 85.5 138.9)">33</text>
<text x="88" y="138.9" transform="rotate(-90 88 138.9)">36</text>
<text x="90.6" y="138.9" transform="rotate(-90 90.6 138.9)">37</text>
<text x="93.1" y="138.9" transform="rotate(-90 93.1 138.9)">10</text>
<text x="95.6" y="138.9" transform="rotate(-90 95.6 138.9)">11</text>
<text x="98.2" y="138.9" transform="rotate(-90 98.2 138.9)">12</text>
<text x="100.7" y="138.4" transform="rotate(-90 100.7 138.4)">8</text>
<text x="103.3" y="138.4" transform="rotate(-90 103.3 138.4)">9</text>
<text x="105.8" y="138.4" transform="rotate(-90 105.8 138.4)">6</text>
<text x="108.3" y="138.4" transform="rotate(-90 108.3 138.4)">7</text>
<text x="45.9" y="151.6">2</text>
<text x="114.4" y="151.6">1</text>
<text x="49.9" y="166.3" transform="rotate(-90 49.9 166.3)">3</text>
<text x="55" y="166.3" transform="rotate(-90 55 166.3)">4</text>
<text x="57.5" y="166.3" transform="rotate(-90 57.5 166.3)">5</text>
<text x="80.4" y="166.8" transform="rotate(-90 80.4 166.8)">21</text>
<text x="82.9" y="166.8" transform="rotate(-90 82.9 166.8)">22</text>
<text x="85.5" y="166.8" transform="rotate(-90 85.5 166.8)">17</text>
<text x="88" y="166.8" transform="rotate(-90 88 166.8)">18</text>
<text x="90.6" y="166.8" transform="rotate(-90 90.6 166.8)">20</text>
<text x="93.1" y="166.8" transform="rotate(-90 93.1 166.8)">19</text>
<text x="10.3" y="185.8">D</text>
<text x="39.8" y="184.7" transform="rotate(-90 39.8 184.7)">1</text>
<text x="42.3" y="184.7" transform="rotate(-90 42.3 184.7)">2</text>
<text x="44.8" y="184.7" transform="rotate(-90 44.8 184.7)">3</text>
<text x="47.4" y="184.7" transform="rotate(-90 47.4 184.7)">4</text>
<text x="49.9" y="184.7" transform="rotate(-90 49.9 184.7)">5</text>
<text x="52.5" y="184.7" transform="rotate(-90 52.5 184.7)">6</text>
<text x="60.7" y="184.7" transform="rotate(-90 60.7 184.7)">1</text>
<text x="63.2" y="184.7" transform="rotate(-90 63.2 184.7)">2</text>
<text x="65.8" y="184.7" transform="rotate(-90 65.8 184.7)">3</text>
<text x="73.4" y="184.7" transform="rotate(-90 73.4 184.7)">6</text>
<text x="84.2" y="184.7" transform="rotate(-90 84.2 184.7)">1</text>
<text x="86.7" y="184.7" transform="rotate(-90 86.7 184.7)">2</text>
<text x="89.3" y="184.7" transform="rotate(-90 89.3 184.7)">3</text>
<text x="96.9" y="184.7" transform="rotate(-90 96.9 184.7)">6</text>
<text x="158.3" y="185.8">D</text>
<text x="10.4" y="235.8">E</text>
<text x="35" y="239.8">1</text>
<text x="85" y="239.8">2</text>
<text x="135" y="239.8">3</text>
<text x="158.4" y="235.8">E</text>
</g>
<g font-size="1.8" fill="#008484">
<text x="24" y="16">U1</text>
<text x="36" y="17.3">+3.3V</text>
<text x="54.5" y="17.2">U2</text>
<text x="66.5" y="17.3">+3.3V</text>
<text x="83.7" y="17.2">U3</text>
<text x="95.7" y="17.3">+3.3V</text>
<text x="111.7" y="17.2">U4</text>
<text x="123.6" y="17.3">+3.3V</text>
<text x="19.2" y="18.5">TSSP96038TR</text>
<text x="31.8" y="22.1">Vs</text>
<text x="49.7" y="19.7">TSSP96038TR</text>
<text x="62.3" y="22.1">Vs</text>
<text x="78.9" y="19.7">TSSP96038TR</text>
<text x="91.5" y="22.1">Vs</text>
<text x="106.8" y="19.7">TSSP96038TR</text>
<text x="119.5" y="22.1">Vs</text>
<text x="30.3" y="27.2">OUT</text>
<text x="60.8" y="27.2">OUT</text>
<text x="90" y="27.2">OUT</text>
<text x="117.9" y="27.2">OUT</text>
<text x="30.1" y="32.3">GND</text>
<text x="60.6" y="32.3">GND</text>
<text x="89.8" y="32.3">GND</text>
<text x="117.7" y="32.3">GND</text>
<text x="19.2" y="40">TSSP96038TR</text>
<text x="24" y="37.5">U5</text>
<text x="36" y="37.6">+3.3V</text>
<text x="42.1" y="38">GND</text>
<text x="49.7" y="40">TSSP96038TR</text>
<text x="54.5" y="37.5">U6</text>
<text x="66.5" y="37.6">+3.3V GND</text>
<text x="78.9" y="40">TSSP96038TR</text>
<text x="83.7" y="37.5">U7</text>
<text x="95.7" y="37.6">+3.3V GND</text>
<text x="106.8" y="40">TSSP96038TR</text>
<text x="111.7" y="37.5">U8</text>
<text x="123.6" y="37.6">+3.3V</text>
<text x="129.1" y="36.7">GND</text>
<text x="30.3" y="47.5">OUT</text>
<text x="31.8" y="42.5">Vs</text>
<text x="60.8" y="47.5">OUT</text>
<text x="62.3" y="42.5">Vs</text>
<text x="90" y="47.5">OUT</text>
<text x="91.5" y="42.5">Vs</text>
<text x="117.9" y="47.5">OUT</text>
<text x="119.5" y="42.5">Vs</text>
<text x="30.1" y="52.6">GND</text>
<text x="60.6" y="52.6">GND</text>
<text x="89.8" y="52.6">GND</text>
<text x="117.7" y="52.6">GND</text>
<text x="24" y="57.8">U9</text>
<text x="36" y="57.9">+3.3V</text>
<text x="42.1" y="58.3">GND</text>
<text x="54" y="57.8">U10</text>
<text x="66.5" y="57.9">+3.3V GND</text>
<text x="83.2" y="57.8">U11</text>
<text x="95.7" y="57.9">+3.3V GND</text>
<text x="111.2" y="57.8">U12</text>
<text x="123.6" y="57.9">+3.3V GND</text>
<text x="19.2" y="60.3">TSSP96038TR</text>
<text x="31.8" y="62.8">Vs</text>
<text x="49.7" y="60.3">TSSP96038TR</text>
<text x="62.3" y="62.8">Vs</text>
<text x="78.9" y="60.3">TSSP96038TR</text>
<text x="91.5" y="62.8">Vs</text>
<text x="106.8" y="60.3">TSSP96038TR</text>
<text x="119.5" y="62.8">Vs</text>
<text x="30.3" y="67.9">OUT</text>
<text x="60.8" y="67.9">OUT</text>
<text x="90" y="67.9">OUT</text>
<text x="117.9" y="67.9">OUT</text>
<text x="30.1" y="72.9">GND</text>
<text x="60.6" y="72.9">GND</text>
<text x="89.8" y="72.9">GND</text>
<text x="117.7" y="72.9">GND</text>
<text x="19.2" y="80.7">TSSP96038TR</text>
<text x="23.5" y="78.1">U13</text>
<text x="31.8" y="83.1">Vs</text>
<text x="36" y="78.3">+3.3V</text>
<text x="42.1" y="78.7">GND</text>
<text x="49.7" y="80.7">TSSP96038TR</text>
<text x="54" y="78.1">U14</text>
<text x="62.3" y="83.1">Vs</text>
<text x="66.5" y="78.3">+3.3V GND</text>
<text x="78.9" y="80.7">TSSP96038TR</text>
<text x="83.2" y="78.1">U15</text>
<text x="91.5" y="83.1">Vs</text>
<text x="95.7" y="78.3">+3.3V GND</text>
<text x="106.8" y="80.7">TSSP96038TR</text>
<text x="111.2" y="78.1">U16</text>
<text x="119.5" y="83.1">Vs</text>
<text x="123.6" y="78.3">+3.3V GND</text>
<text x="30.3" y="88.2">OUT</text>
<text x="60.8" y="88.2">OUT</text>
<text x="90" y="88.2">OUT</text>
<text x="117.9" y="88.2">OUT</text>
<text x="30.1" y="93.3">GND</text>
<text x="60.6" y="93.3">GND</text>
<text x="89.8" y="93.3">GND</text>
<text x="117.7" y="93.3">GND</text>
<text x="30.7" y="101.7">+3.3V</text>
<text x="42.1" y="99">GND</text>
<text x="71.9" y="99">GND</text>
<text x="101.1" y="99">GND</text>
<text x="129.1" y="99">GND</text>
<text x="98.1" y="104.5">+5V</text>
<text x="124.7" y="106.3">AMS1117-5.0</text>
<text x="128.6" y="103.7">U19</text>
<text x="145" y="104.5">+3.3V</text>
<text x="35.4" y="108.2">U17</text>
<text x="35.7" y="110.7">SN65HVD230</text>
<text x="74.8" y="112">D1</text>
<text x="84" y="111.2">R2</text>
<text x="84.2" y="113.8">120R</text>
<text x="103.3" y="112.2">C1</text>
<text x="109.7" y="112.2">C2</text>
<text x="115.5" y="112.2">C3</text>
<text x="125.3" y="109.3">VI</text>
<text x="130.8" y="113.5" transform="rotate(-90 130.8 113.5)">GND</text>
<text x="132.4" y="109.3">VO</text>
<text x="139.9" y="112.2">C4</text>
<text x="145.7" y="112.2">C5</text>
<text x="26.4" y="114.4">D</text>
<text x="26.4" y="116.9">R</text>
<text x="26.4" y="119.5">Vref</text>
<text x="33.7" y="116" transform="rotate(-90 33.7 116)">VCC</text>
<text x="34.5" y="116.9">CANH</text>
<text x="34.7" y="119.5">CANL</text>
<text x="51" y="116.9">R1</text>
<text x="51.2" y="119.5">120R</text>
<text x="74.1" y="114.5">LED</text>
<text x="103.3" y="116.8">470u</text>
<text x="110.1" y="116.8">10u</text>
<text x="115.8" y="116.6">100n</text>
<text x="135.8" y="116.9">10u</text>
<text x="145.7" y="116.6">100n</text>
<text x="26.4" y="122">Rs</text>
<text x="33.7" y="122.9" transform="rotate(-90 33.7 122.9)">GND</text>
<text x="69.2" y="125.2">GND</text>
<text x="97.7" y="125.2">GND</text>
<text x="31.1" y="133.5">GND</text>
<text x="50.8" y="142.5" transform="rotate(-90 50.8 142.5)">IO0</text>
<text x="55.9" y="142.5" transform="rotate(-90 55.9 142.5)">IO2</text>
<text x="61" y="142.5" transform="rotate(-90 61 142.5)">IO4</text>
<text x="63.5" y="142.5" transform="rotate(-90 63.5 142.5)">IO5</text>
<text x="66" y="143.5" transform="rotate(-90 66 143.5)">IO12</text>
<text x="68.6" y="143.5" transform="rotate(-90 68.6 143.5)">IO13</text>
<text x="71.1" y="143.5" transform="rotate(-90 71.1 143.5)">IO14</text>
<text x="73.7" y="143.5" transform="rotate(-90 73.7 143.5)">IO15</text>
<text x="76.2" y="143.5" transform="rotate(-90 76.2 143.5)">IO16</text>
<text x="78.7" y="143.5" transform="rotate(-90 78.7 143.5)">IO17</text>
<text x="81.3" y="143.5" transform="rotate(-90 81.3 143.5)">IO18</text>
<text x="83.8" y="143.5" transform="rotate(-90 83.8 143.5)">IO19</text>
<text x="86.4" y="143.5" transform="rotate(-90 86.4 143.5)">IO21</text>
<text x="88.9" y="143.5" transform="rotate(-90 88.9 143.5)">IO22</text>
<text x="91.4" y="143.5" transform="rotate(-90 91.4 143.5)">IO23</text>
<text x="94" y="143.5" transform="rotate(-90 94 143.5)">IO25</text>
<text x="96.5" y="143.5" transform="rotate(-90 96.5 143.5)">IO26</text>
<text x="99.1" y="143.5" transform="rotate(-90 99.1 143.5)">IO27</text>
<text x="101.6" y="143.5" transform="rotate(-90 101.6 143.5)">IO32</text>
<text x="104.1" y="143.5" transform="rotate(-90 104.1 143.5)">IO33</text>
<text x="106.7" y="143.5" transform="rotate(-90 106.7 143.5)">IO34</text>
<text x="109.2" y="143.5" transform="rotate(-90 109.2 143.5)">IO35</text>
<text x="37" y="146.4">+3.3V</text>
<text x="53.3" y="147.5" transform="rotate(-90 53.3 147.5)">TXD0/IO1</text>
<text x="58.4" y="147.7" transform="rotate(-90 58.4 147.7)">RXD0/IO3</text>
<text x="48.1" y="152.5">VDD</text>
<text x="79.1" y="152.6">U18</text>
<text x="109.2" y="152.5">GND</text>
<text x="38.6" y="161.2">R3</text>
<text x="116.8" y="158.9">GND</text>
<text x="37.8" y="163.7">10k</text>
<text x="50.8" y="164.1" transform="rotate(-90 50.8 164.1)">EN</text>
<text x="55.9" y="164.1" transform="rotate(-90 55.9 164.1)">SENSOR_VP</text>
<text x="58.4" y="164.1" transform="rotate(-90 58.4 164.1)">SENSOR_VN</text>
<text x="81.3" y="164.1" transform="rotate(-90 81.3 164.1)">SDO/SD0</text>
<text x="83.8" y="164.1" transform="rotate(-90 83.8 164.1)">SDI/SD1</text>
<text x="86.4" y="164.1" transform="rotate(-90 86.4 164.1)">SHD/SD2</text>
<text x="88.9" y="164.1" transform="rotate(-90 88.9 164.1)">SWP/SD3</text>
<text x="91.4" y="164.1" transform="rotate(-90 91.4 164.1)">SCK/CLK</text>
<text x="94" y="164.1" transform="rotate(-90 94 164.1)">SCS/CMD</text>
<text x="97.9" y="166.6">ESP32-WROOM-32U</text>
<text x="34.3" y="170.5">+3.3V</text>
<text x="63.6" y="171.3">+3.3V</text>
<text x="82.9" y="173.2">+5V</text>
<text x="87.2" y="170.5">+3.3V</text>
<text x="59.3" y="175.1">+5V</text>
<text x="53.4" y="181.1">GND</text>
<text x="75.5" y="183.6">GND</text>
<text x="98.1" y="183.2">GND</text>
<text x="45.4" y="191.4">J1</text>
<text x="66.3" y="191.4">J2</text>
<text x="89.8" y="191.4">J3</text>
<text x="40" y="193.9">SERIAL_CONN</text>
<text x="60.6" y="193.9">CAN_CONN_UP</text>
<text x="82.5" y="193.9">CAN_CONN_DOWN</text>
</g>
<g font-size="1.8">
<text x="39.6" y="26.2">IR_1</text>
<text x="69.4" y="26.2">IR_2</text>
<text x="98.7" y="26.2">IR_3</text>
<text x="126.6" y="26.2">IR_4</text>
<text x="39.6" y="46.6">IR_5</text>
<text x="70.1" y="46.6">IR_6</text>
<text x="99.3" y="46.6">IR_7</text>
<text x="127.2" y="46.6">IR_8</text>
<text x="39.6" y="66.9">IR_9</text>
<text x="70.1" y="66.9">IR_10</text>
<text x="98.7" y="66.9">IR_11</text>
<text x="127.2" y="66.9">IR_12</text>
<text x="39.6" y="87.2">IR_13</text>
<text x="69.4" y="87.2">IR_14</text>
<text x="98.7" y="87.2">IR_15</text>
<text x="127.2" y="87.2">IR_16</text>
<text x="83.8" y="105.8">LED</text>
<text x="13.2" y="113.4">CAN_TX</text>
<text x="13" y="116">CAN_RX</text>
<text x="59.7" y="118.5">CAN_L</text>
<text x="59.7" y="116">CAN_H</text>
<text x="49.8" y="134.1" transform="rotate(-90 49.8 134.1)">IO_0</text>
<text x="52.4" y="134.1" transform="rotate(-90 52.4 134.1)">TX</text>
<text x="57.4" y="134.1" transform="rotate(-90 57.4 134.1)">RX</text>
<text x="60" y="134.7" transform="rotate(-90 60 134.7)">CAN_RX</text>
<text x="62.5" y="134.7" transform="rotate(-90 62.5 134.7)">CAN_TX</text>
<text x="67.6" y="134.1" transform="rotate(-90 67.6 134.1)">LED</text>
<text x="70.1" y="134.1" transform="rotate(-90 70.1 134.1)">IR_1</text>
<text x="72.7" y="134.1" transform="rotate(-90 72.7 134.1)">IR_16</text>
<text x="75.2" y="134.1" transform="rotate(-90 75.2 134.1)">IR_15</text>
<text x="77.8" y="134.1" transform="rotate(-90 77.8 134.1)">IR_14</text>
<text x="80.3" y="134.1" transform="rotate(-90 80.3 134.1)">IR_13</text>
<text x="82.8" y="134.1" transform="rotate(-90 82.8 134.1)">IR_12</text>
<text x="85.4" y="134.1" transform="rotate(-90 85.4 134.1)">IR_11</text>
<text x="87.9" y="134.1" transform="rotate(-90 87.9 134.1)">IR_10</text>
<text x="90.5" y="134.1" transform="rotate(-90 90.5 134.1)">IR_9</text>
<text x="93" y="134.1" transform="rotate(-90 93 134.1)">IR_4</text>
<text x="95.5" y="134.1" transform="rotate(-90 95.5 134.1)">IR_3</text>
<text x="98.1" y="134.1" transform="rotate(-90 98.1 134.1)">IR_2</text>
<text x="100.6" y="134.1" transform="rotate(-90 100.6 134.1)">IR_6</text>
<text x="103.2" y="134.1" transform="rotate(-90 103.2 134.1)">IR_5</text>
<text x="105.7" y="134.1" transform="rotate(-90 105.7 134.1)">IR_8</text>
<text x="108.2" y="134.1" transform="rotate(-90 108.2 134.1)">IR_7</text>
<text x="44.7" y="178.5" transform="rotate(-90 44.7 178.5)">RX</text>
<text x="47.3" y="178.3" transform="rotate(-90 47.3 178.3)">TX</text>
<text x="49.8" y="179.8" transform="rotate(-90 49.8 179.8)">IO_0</text>
<text x="68.3" y="184.7" transform="rotate(-90 68.3 184.7)">4 CAN_H</text>
<text x="70.9" y="184.7" transform="rotate(-90 70.9 184.7)">5 CAN_L</text>
<text x="91.8" y="184.7" transform="rotate(-90 91.8 184.7)">4 CAN_H</text>
<text x="94.4" y="184.7" transform="rotate(-90 94.4 184.7)">5 CAN_L</text>
</g>
</svg>
